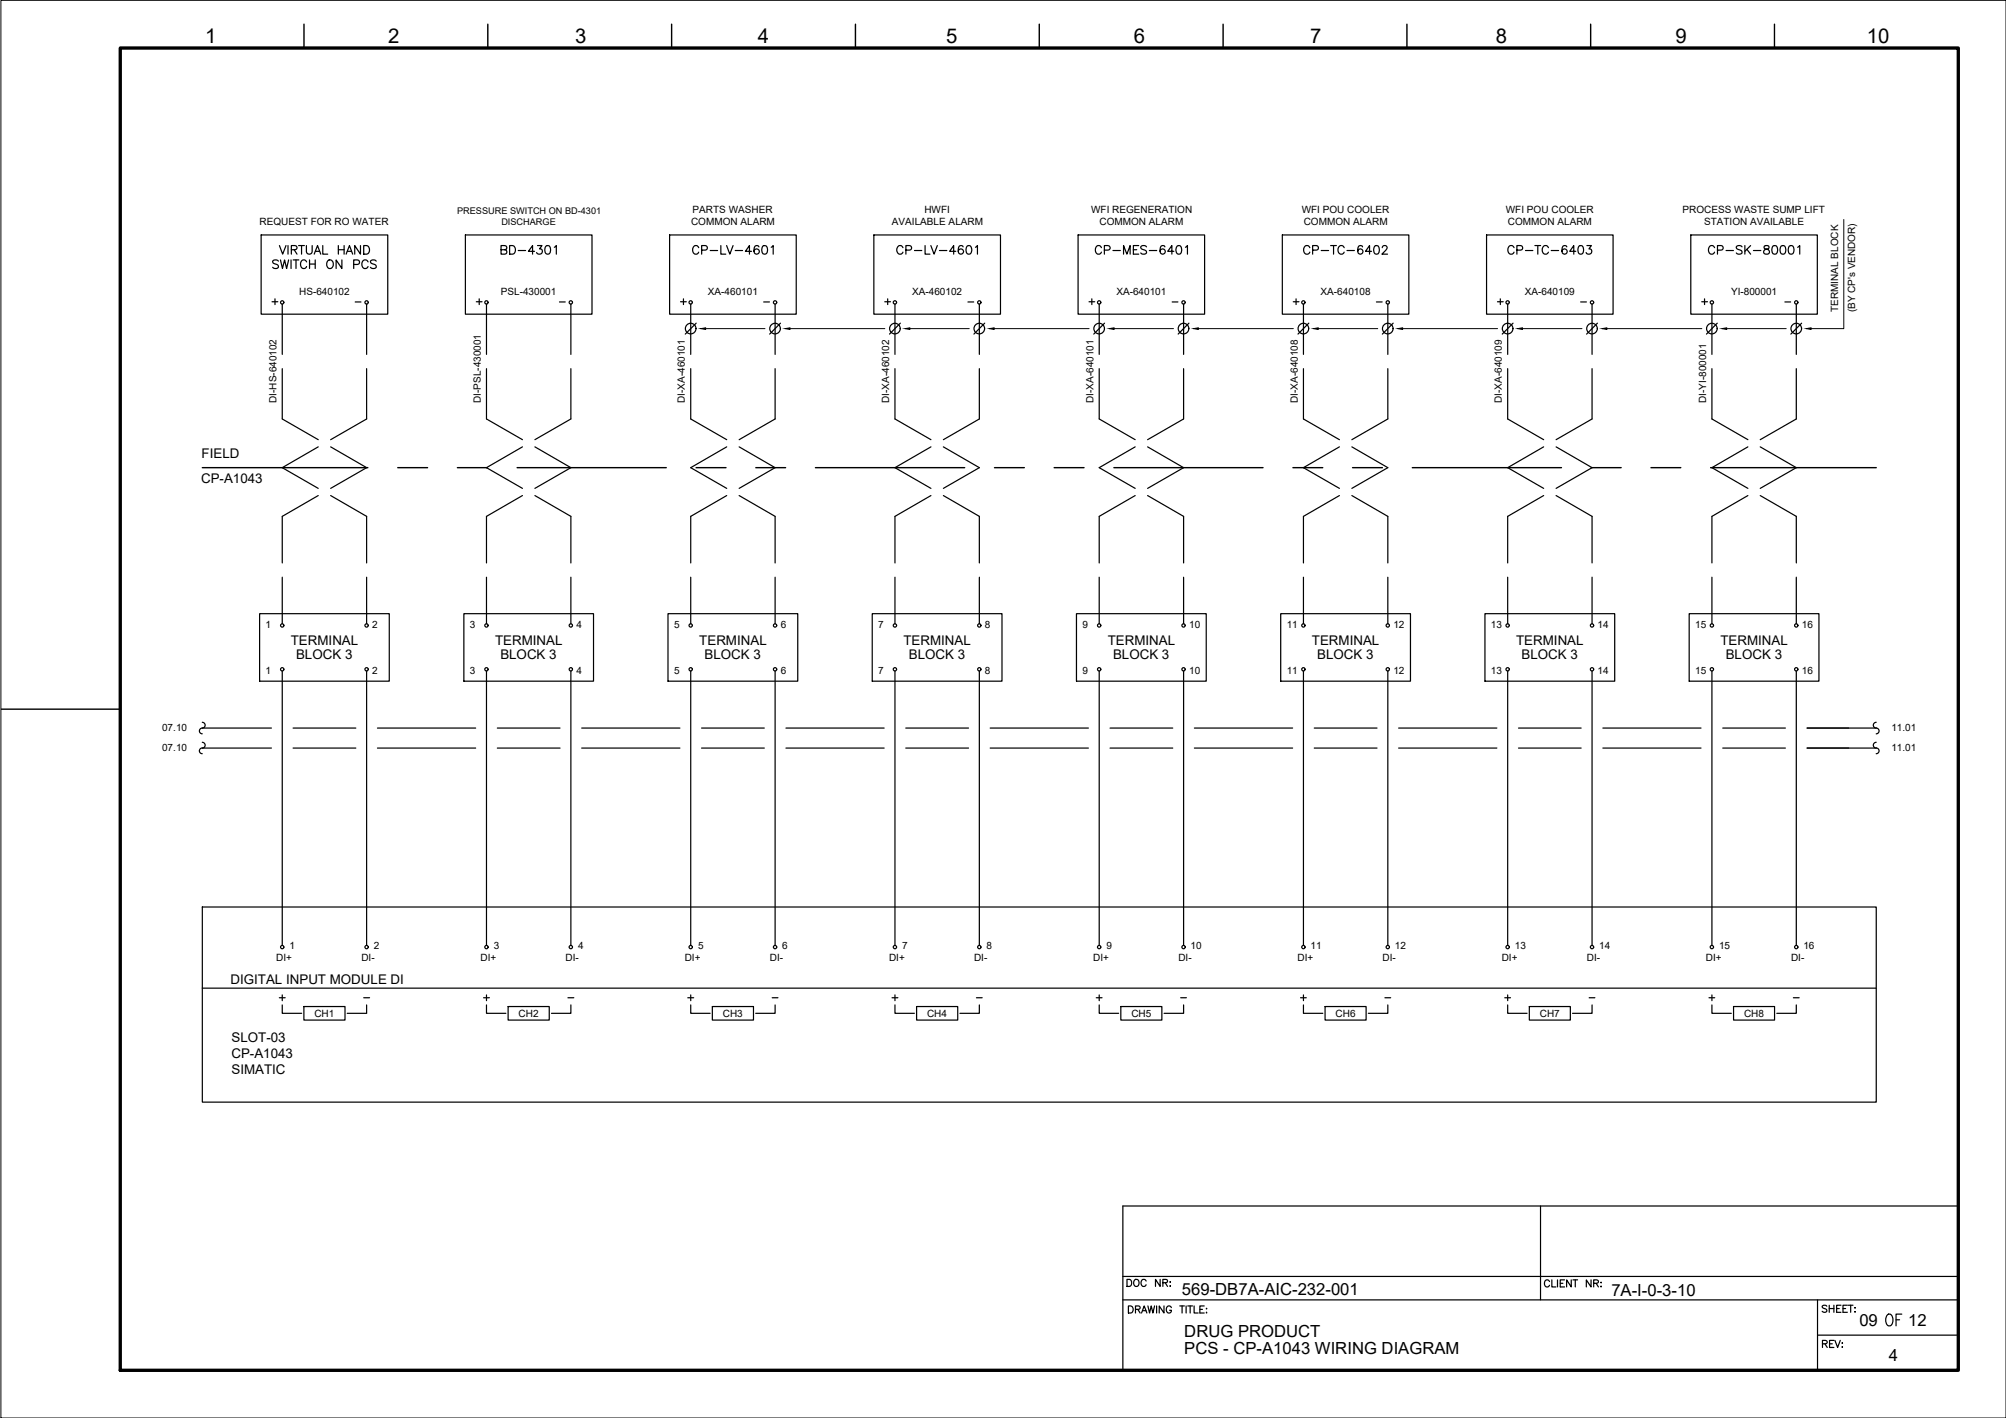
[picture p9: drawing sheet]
<svg xmlns="http://www.w3.org/2000/svg" width="420mm" height="297mm" viewBox="0 0 420 297" stroke-linecap="round" stroke-linejoin="round" font-family="sans-serif">
<!-- layer: G-TTLB-TTLB -->
<path d="M25.2 10.1h385v276.9h-385z" fill="none" stroke="#000" stroke-width=".7"/>
<!-- layer: G-TTLB-INDX -->
<path d="M63.7 5.1v5M102.2 5.1v5M140.7 5.1v5M179.2 5.1v5M217.7 5.1v5M256.2 5.1v5M294.7 5.1v5M333.2 5.1v5M371.7 5.1v5M.2 148.6h25" fill="none" stroke="#000" stroke-width=".3"/>
<!-- layer: LGSP IA4$0$LG_PLOT -->
<path d="M322.7 252.6v19.7M235.2 267.4h175M235.2 272.3h175M380.7 279.7h29.5M380.7 272.3v14.7M235.2 287h175" fill="none" stroke="#000" stroke-width=".25"/>
<!-- layer: LG_PLOT -->
<g fill="none" stroke="#000" stroke-width=".25">
<path d="M410.2 252.6h-175v34.4M236.1 268h.4a.8 .8 0 0 1 .5 .7 .8 .8 0 0 1-.5 .8h-.4zM236.3 273.6h.5a.78 .78 0 0 1 .6 .7 .78 .78 0 0 1-.6 .7h-.5zM237.7 268.1a.7 .7 0 0 1 .9 .6 .7 .7 0 0 1-.9 .7l-.3-.5 .1-.5zM237.8 274.3l.9-.1v-.5l-.9-.1v1.4M238.3 274.3l.5 .7M239.1 275l.5-1.4 .6 1.4M239.3 274.6h.7M240.1 268.4a.54 .54 0 0 0-.7-.4 .54 .54 0 0 0-.4 .6 .61 .61 0 0 0 .2 .8 .61 .61 0 0 0 .8-.1l.1-.2M240.4 273.6l.4 1.4 .3-1.4 .4 1.4 .3-1.4M242.3 273.6v1.4M243 268v1.5l-1-1.5v1.5"/>
<path d="M243.6 268.7l.8-.1 .1-.5-.9-.1v1.5M243.8 273.6v1.4l-1-1.4v1.4M244.1 268.7l.4 .8M245 268.6h.2zM245 269.4h.2zM245.3 273.9a.54 .54 0 0 0-.6-.3 .54 .54 0 0 0-.4 .5 .61 .61 0 0 0 .2 .8 .61 .61 0 0 0 .8-.1v-.3h-.3M247.1 273.6h1M247.6 273.6v1.4M248.4 273.6v1.4M248.8 273.6h1M249.3 273.6v1.4M250.1 273.6v1.4h.9"/>
<path d="M251.3 274.3h.6M252.2 273.6h-.9v1.4h.9M252.6 274.1h.2zM252.7 274.9v.1zM324.5 268.5a.54 .54 0 0 0-.6-.4 .54 .54 0 0 0-.4 .6 .6 .6 0 0 0 .2 .8 .6 .6 0 0 0 .8-.1v-.2M325 268.1v1.5h.9M326.2 268.1v1.5M326.8 268.8h.5M327.7 268.1h-.9v1.5h.9M329.1 268.1v1.5l-1-1.5v1.5M329.5 268.1h.9M329.9 268.1v1.5"/>
<path d="M333.2 268.1v1.5l-.9-1.5v1.5M333.8 268.8l.8-.1 .2-.2-.1-.2-.9-.2v1.5M334.3 268.8l.5 .8M335.3 268.6v.1zM335.3 269.4v.2zM382.6 273.6l-.3-.2-.6 .2v.3l.9 .4v.4a.63 .63 0 0 1-.9 0M383.1 273.4v1.5M383.1 274.1h1M384.1 273.4v1.5M384.7 274.1h.5M385.6 273.4h-.9v1.5h.9M386 274.1h.6"/>
<path d="M386.9 273.4h-.9v1.5h.9M387.1 273.4h1M387.6 273.4v1.5M388.5 274h.1zM388.5 274.8h.1zM381.7 281.5l.9-.1 .1-.3-.3-.3h-.7v1.5M382.2 281.5l.5 .8M383.2 281.5h.6M384.1 280.8h-.9v1.5h.9M384.3 280.8l.6 1.5 .5-1.5M385.8 281.4h.1zM385.9 282.1v.2z"/>
</g>
<!-- layer: I_DATA -->
<g fill="none" stroke="#000" stroke-width=".25">
<path d="M54.7 49.2h26.5v16.6h-26.5zM58.3 54.7a.69 .69 0 0 0-1.2 .2l.2 .2 .8 .4 .2 .5a.8 .8 0 0 1-1.2 0M58.5 51.4l.7 1.8 .7-1.8M58.7 54.4l.5 1.8 .4-1.8 .4 1.8 .5-1.8M60.3 51.4v1.8M61 54.4v1.8M61 52.3l1-.1 .2-.2-.1-.4-.3-.2h-.8v1.8M61.4 54.4h1.2M61.6 52.3l.6 .9M62 54.4v1.8M62.5 51.4h1.3M63.2 51.4v1.8"/>
<path d="M64.2 51.4v1.3a.61 .61 0 0 0 .6 .5 .61 .61 0 0 0 .6-.5v-1.3M64.2 54.9a.65 .65 0 0 0-.7-.5 .65 .65 0 0 0-.6 .7v.5a.65 .65 0 0 0 .6 .7 .65 .65 0 0 0 .7-.5M64.8 54.4v1.8M64.8 55.3h1.2M65.8 53.2l.7-1.8 .7 1.8M66 54.4v1.8M66.1 52.6h.8M67.6 51.4v1.8h1M68.6 54.7a.82 .82 0 0 1 1.2 .1 .82 .82 0 0 1-.2 1.2 .66 .66 0 0 1-.7 .2 .66 .66 0 0 1-.5-.6zM70.9 51.4v1.8M70.9 52.3h1.2M71.6 54.4v1.8l-1.2-1.8v1.8"/>
<path d="M72.1 51.4v1.8M72.5 53.2l.7-1.8 .7 1.8M72.7 52.6h.9M74.1 55.4l1-.1 .2-.2-.1-.5-.4-.2h-.7v1.8M75.5 51.4v1.8l-1.2-1.8v1.8M76.2 51.4h.6a.97 .97 0 0 1 .6 .9 .97 .97 0 0 1-.6 .9h-.6zM77.1 54.9a.67 .67 0 0 0-.8-.5 .67 .67 0 0 0-.5 .7v.5a.67 .67 0 0 0 .5 .7 .67 .67 0 0 0 .8-.5M78.8 54.7a.68 .68 0 0 0-1.2 .2l.2 .2 .8 .4 .2 .5a.8 .8 0 0 1-1.2 0M97.5 49.2h26.5v16.6h-26.5zM140.3 49.2h26.5v16.6h-26.5zM183 49.2h26.6v16.6h-26.6zM225.8 49.2h26.5v16.6h-26.5z"/>
<path d="M268.6 49.2h26.5v16.6h-26.5zM311.4 49.2h26.5v16.6h-26.5zM354.1 49.2h26.5v16.6h-26.5zM57 63.2h1.2M57.6 62.6v1.2M145.8 67.7l-2.3 2.3M163.5 67.7l-2.3 2.3M188.6 67.7l-2.3 2.3M206.2 67.7l-2.2 2.3M231.4 67.7l-2.3 2.3M249 67.7l-2.2 2.3M274.1 67.7l-2.2 2.3"/>
<path d="M291.8 67.7l-2.3 2.3M313.6 63.2h1.3M314.2 62.6v1.2M316.9 67.7l-2.3 2.3M334.6 67.7l-2.3 2.3M359.7 67.7l-2.3 2.3M377.4 67.7l-2.3 2.3M54.4 128.6h27.1v14.1h-27.1zM97.2 128.6h27.1v14.1h-27.1zM139.9 128.6h27.2v14.1h-27.2zM182.7 128.6h27.2v14.1h-27.2zM225.5 128.6h27.1v14.1h-27.1z"/>
<path d="M268.2 128.6h27.2v14.1h-27.2zM311 128.6h27.2v14.1h-27.2zM353.8 128.6h27.2v14.1h-27.2zM42.4 190h350.6v40.9h-350.6zM59.1 210.5v1.8h4.1M63.6 210.8h8.7v2.9h-8.7zM76.8 210.5v1.8h-4.1M101.3 209h1.2M101.9 210.5v1.8h4.1M101.9 208.4v1.2M106.4 210.8h8.6v2.9h-8.6zM119.6 210.5v1.8h-4.1"/>
<path d="M144.1 209h1.2M144.7 210.5v1.8h4M144.7 208.4v1.2M149.2 210.8h8.6v2.9h-8.6zM162.3 210.5v1.8h-4M187.5 210.5v1.8h4M192 210.8h8.6v2.9h-8.6zM205.1 210.5v1.8h-4M230.2 210.5v1.8h4.1M234.8 210.8h8.6v2.9h-8.6zM247.9 210.5v1.8h-4.1M272.4 209h1.2"/>
<path d="M273 210.5v1.8h4.1M273 208.4v1.2M277.5 210.8h8.6v2.9h-8.6zM290.7 210.5v1.8h-4.1M315.2 209h1.2M315.8 210.5v1.8h4M315.8 208.4v1.2M320.3 210.8h8.6v2.9h-8.6zM333.5 210.5v1.8h-4.1M358.6 210.5v1.8h4M363.1 210.8h8.6v2.9h-8.6zM376.2 210.5v1.8h-4"/>
<circle cx="59.1" cy="63.3" r=".35"/>
<circle cx="144.7" cy="68.8" r="1.11"/>
<circle cx="162.3" cy="68.8" r="1.11"/>
<circle cx="187.4" cy="68.8" r="1.11"/>
<circle cx="205.1" cy="68.8" r="1.11"/>
<circle cx="230.2" cy="68.8" r="1.11"/>
<circle cx="247.9" cy="68.8" r="1.11"/>
<circle cx="273" cy="68.8" r="1.11"/>
<circle cx="290.7" cy="68.8" r="1.11"/>
<circle cx="315.8" cy="68.8" r="1.11"/>
<circle cx="315.8" cy="63.3" r=".35"/>
<circle cx="333.4" cy="68.8" r="1.11"/>
<circle cx="358.6" cy="68.8" r="1.11"/>
<circle cx="376.2" cy="68.8" r="1.11"/>
<circle cx="59.1" cy="131" r=".35"/>
<circle cx="76.8" cy="131" r=".35"/>
<circle cx="101.9" cy="131" r=".35"/>
<circle cx="119.6" cy="131" r=".35"/>
<circle cx="144.7" cy="131" r=".35"/>
<circle cx="162.3" cy="131" r=".35"/>
<circle cx="187.4" cy="131" r=".35"/>
<circle cx="205.1" cy="131" r=".35"/>
<circle cx="230.2" cy="131" r=".35"/>
<circle cx="247.9" cy="131" r=".35"/>
<circle cx="273" cy="131" r=".35"/>
<circle cx="290.7" cy="131" r=".35"/>
<circle cx="315.8" cy="131" r=".35"/>
<circle cx="333.4" cy="131" r=".35"/>
<circle cx="358.6" cy="131" r=".35"/>
<circle cx="376.2" cy="131" r=".35"/>
<circle cx="59.1" cy="140.2" r=".35"/>
<circle cx="76.8" cy="140.2" r=".35"/>
<circle cx="101.9" cy="140.2" r=".35"/>
<circle cx="119.6" cy="140.2" r=".35"/>
<circle cx="144.7" cy="140.2" r=".35"/>
<circle cx="162.3" cy="140.2" r=".35"/>
<circle cx="187.4" cy="140.2" r=".35"/>
<circle cx="205.1" cy="140.2" r=".35"/>
<circle cx="230.2" cy="140.2" r=".35"/>
<circle cx="247.9" cy="140.2" r=".35"/>
<circle cx="273" cy="140.2" r=".35"/>
<circle cx="290.7" cy="140.2" r=".35"/>
<circle cx="315.8" cy="140.2" r=".35"/>
<circle cx="333.4" cy="140.2" r=".35"/>
<circle cx="358.6" cy="140.2" r=".35"/>
<circle cx="376.2" cy="140.2" r=".35"/>
<circle cx="59.1" cy="198.4" r=".35"/>
<circle cx="76.8" cy="198.4" r=".35"/>
<circle cx="101.9" cy="198.4" r=".35"/>
<circle cx="119.6" cy="198.4" r=".35"/>
<circle cx="144.7" cy="198.4" r=".35"/>
<circle cx="162.3" cy="198.4" r=".35"/>
<circle cx="187.4" cy="198.4" r=".35"/>
<circle cx="205.1" cy="198.4" r=".35"/>
<circle cx="230.2" cy="198.4" r=".35"/>
<circle cx="247.9" cy="198.4" r=".35"/>
<circle cx="273" cy="198.4" r=".35"/>
<circle cx="290.7" cy="198.4" r=".35"/>
<circle cx="315.8" cy="198.4" r=".35"/>
<circle cx="333.4" cy="198.4" r=".35"/>
<circle cx="358.6" cy="198.4" r=".35"/>
<circle cx="376.2" cy="198.4" r=".35"/>
</g>
<!-- layer: I_El_CTRL -->
<g fill="none" stroke="#000" stroke-width=".25">
<path d="M42.4 151.3a.64 .64 0 0 1 .6 .8 .64 .64 0 0 1-.9 .5 .6 .6 0 0 0-.3 .6 .6 .6 0 0 0 .6 .5M42.4 155.5a.6 .6 0 0 1 .6 .6 .6 .6 0 0 1-.6 .6M42.4 156.7a.6 .6 0 0 0-.6 .6 .6 .6 0 0 0 .6 .6M59.1 140.6v57.4M76.8 140.6v57.4M101.9 140.6v57.4M119.6 140.6v57.4M144.7 140.6v57.4M162.3 140.6v57.4M187.5 140.6v57.4M205.1 140.6v57.4M230.2 140.6v57.4"/>
<path d="M247.9 140.6v57.4M273 140.6v57.4M290.7 140.6v57.4M315.8 140.6v57.4M333.5 140.6v57.4M358.6 140.6v57.4M376.2 140.6v57.4M378.5 152.5h8.7M378.5 156.7h8.7M393 151.3a.64 .64 0 0 0-.6 .8 .64 .64 0 0 0 .8 .5 .6 .6 0 0 1 .4 .6 .6 .6 0 0 1-.6 .5M393 155.5a.6 .6 0 0 0-.6 .6 .6 .6 0 0 0 .6 .6M393 156.7a.6 .6 0 0 1 .6 .6 .6 .6 0 0 1-.6 .6"/>
</g>
<!-- layer: I_TABS -->
<g fill="none" stroke="#000" stroke-width=".25">
<path d="M59.1 63.7v10.5M59.1 77.2v10.6l7.6 4.3M76.8 63.7v10.5M76.8 77.2v10.6l-7.5 4.3M101.9 63.7v10.5M101.9 77.2v10.6l7.5 4.3M119.6 63.7v10.5M119.6 77.2v10.6l-7.6 4.3M144.7 63.7v10.5M144.7 77.2v10.6l7.5 4.3M162.3 63.7v10.5M162.3 77.2v10.6l-7.5 4.3"/>
<path d="M187.5 63.7v10.5M187.5 77.2v10.6l7.5 4.3M205.1 63.7v10.5M205.1 77.2v10.6l-7.5 4.3M230.2 63.7v10.5M230.2 77.2v10.6l7.6 4.3M247.9 63.7v10.5M247.9 77.2v10.6l-7.5 4.3M273 63.7v10.5M273 77.2v10.6l7.5 4.3M290.7 63.7v10.5M290.7 77.2v10.6l-7.6 4.3"/>
<path d="M315.8 63.7v10.5M315.8 77.2v10.6l7.5 4.3M333.5 63.7v10.5M333.5 77.2v10.6l-7.6 4.3M358.6 63.7v10.5M358.6 77.2v10.6l7.5 4.3M376.2 63.7v10.5M376.2 77.2v10.6l-7.5 4.3M66.7 93.6l-7.6 4.4 7.6 4.3M69.3 93.6l7.5 4.4-7.5 4.3M109.4 93.6l-7.5 4.4 7.5 4.3M112 93.6l7.6 4.4-7.6 4.3"/>
<path d="M152.2 93.6l-7.5 4.4 7.5 4.3M154.8 93.6l7.5 4.4-7.5 4.3M195 93.6l-7.5 4.4 7.5 4.3M197.6 93.6l7.5 4.4-7.5 4.3M237.8 93.6l-7.6 4.4 7.6 4.3M240.4 93.6l7.5 4.4-7.5 4.3M280.5 93.6l-7.5 4.4 7.5 4.3M283.1 93.6l7.6 4.4-7.6 4.3M323.3 93.6l-7.5 4.4 7.5 4.3M325.9 93.6l7.6 4.4-7.6 4.3M366.1 93.6l-7.5 4.4 7.5 4.3M368.7 93.6l7.5 4.4-7.5 4.3"/>
<path d="M66.7 103.8l-7.6 4.4v9.7M69.3 103.8l7.5 4.4v9.7M109.4 103.8l-7.5 4.4v9.7M112 103.8l7.6 4.4v9.7M152.2 103.8l-7.5 4.4v9.7M154.8 103.8l7.5 4.4v9.7M195 103.8l-7.5 4.4v9.7M197.6 103.8l7.5 4.4v9.7M237.8 103.8l-7.6 4.4v9.7M240.4 103.8l7.5 4.4v9.7M280.5 103.8l-7.5 4.4v9.7M283.1 103.8l7.6 4.4v9.7"/>
<path d="M323.3 103.8l-7.5 4.4v9.7M325.9 103.8l7.6 4.4v9.7M366.1 103.8l-7.5 4.4v9.7M368.7 103.8l7.5 4.4v9.7M59.1 120.9v9.8M76.8 120.9v9.8M101.9 120.9v9.8M119.6 120.9v9.8M144.7 120.9v9.8M162.3 120.9v9.8M187.5 120.9v9.8M205.1 120.9v9.8"/>
<path d="M230.2 120.9v9.8M247.9 120.9v9.8M273 120.9v9.8M290.7 120.9v9.8M315.8 120.9v9.8M333.5 120.9v9.8M358.6 120.9v9.8M376.2 120.9v9.8"/>
</g>
<!-- layer: I_EL_BLUE -->
<g fill="none" stroke="#000" stroke-width=".25">
<path d="M42.4 152.5h14.5M61.4 152.5h13.1M79.1 152.5h20.5M104.2 152.5h13.1M121.8 152.5h20.6M146.9 152.5h13.2M164.6 152.5h20.6M189.7 152.5h13.2M207.4 152.5h20.6M232.5 152.5h13.1M250.2 152.5h20.5M275.3 152.5h13.1"/>
<path d="M292.9 152.5h20.6M318.1 152.5h13.1M335.7 152.5h20.6M360.8 152.5h13.2M378.5 152.5h14.5"/>
</g>
<!-- layer: I_EL_WHITE -->
<g fill="none" stroke="#000" stroke-width=".25">
<path d="M42.4 156.7h14.5M61.4 156.7h13.1M79.1 156.7h20.5M104.2 156.7h13.1M121.8 156.7h20.6M146.9 156.7h13.2M164.6 156.7h20.6M189.7 156.7h13.2M207.4 156.7h20.6M232.5 156.7h13.1M250.2 156.7h20.5M275.3 156.7h13.1"/>
<path d="M292.9 156.7h20.6M318.1 156.7h13.1M335.7 156.7h20.6M360.8 156.7h13.2M378.5 156.7h14.5"/>
</g>
<!-- layer: EI-CTRL -->
<path d="M42.4 207h350.6" fill="none" stroke="#000" stroke-width=".25"/>
<!-- layer: I_LIMIT_LINE -->
<g fill="none" stroke="#000" stroke-width=".3">
<path d="M42.4 98h34.6M83.3 98h6.3M95.8 98h6.2M108.3 98h31.3M145.8 98h6.3M158.3 98h6.2M170.8 98h31.3M208.3 98h6.2M220.8 98h6.3M233.3 98h31.2M270.8 98h6.3M283.3 98h6.2"/>
<path d="M295.8 98h31.2M333.3 98h6.3M345.8 98h6.2M358.3 98h34.7"/>
</g>
<!-- layer: E-TEXT -->
<path d="M146.8 68.8l1-.1v.3zM164.4 68.8l1.1-.1v.3zM189.5 68.8l1.1-.1v.3zM207.2 68.8l1-.1v.3zM232.3 68.8l1-.1v.3zM250 68.8l1-.1v.3zM275.1 68.8l1-.1v.3zM292.8 68.8l1-.1v.3zM317.9 68.8l1-.1v.3zM335.6 68.8l1-.1v.3zM360.7 68.8l1-.1v.3zM378.3 68.8l1-.1v.3z" fill="#000" stroke="#000" stroke-width=".21"/>
<path d="M386.2 46v22.8h-6.9M147.8 68.8h12.4M165.5 68.8h19.8M190.6 68.8h12.4M208.2 68.8h19.9M233.3 68.8h12.5M251 68.8h19.9M276.1 68.8h12.5M293.8 68.8h19.9M318.9 68.8h12.4M336.6 68.8h19.8M361.7 68.8h12.4" fill="none" stroke="#000" stroke-width=".21"/>
<!-- layer: VP -->
<path d="M.2 .1h420v296.9h-420z" fill="none" stroke="#000" stroke-width=".21"/>
<text font-size="5.7" x="394.1" y="279">OF</text>
<g font-size="4.9">
<text x="104.1" y="54.3">BD-4301</text>
<text x="144.3" y="54.3">CP-LV-4601</text>
<text x="187" y="54.3">CP-LV-4601</text>
<text x="228.6" y="54.3">CP-MES-6401</text>
<text x="272" y="54.3">CP-TC-6402</text>
<text x="315" y="54.3">CP-TC-6403</text>
<text x="357" y="54.3">CP-SK-80001</text>
</g>
<g font-size="4.4">
<text x="57.5" y="211">+</text>
<text x="185.9" y="211">+</text>
<text x="228.6" y="211">+</text>
<text x="357" y="211">+</text>
</g>
<g font-size="4.3">
<text x="43" y="9">1</text>
<text x="81.3" y="9">2</text>
<text x="120.5" y="9">3</text>
<text x="158.7" y="9">4</text>
<text x="198.2" y="9">5</text>
<text x="237.5" y="9">6</text>
<text x="274.4" y="9">7</text>
<text x="313.3" y="9">8</text>
<text x="350.9" y="9">9</text>
<text x="391" y="9">10</text>
</g>
<g font-size="4">
<text x="98.8" y="64.9">+</text>
<text x="141.8" y="64.9">+</text>
<text x="184.5" y="64.9">+</text>
<text x="227.2" y="64.9">+</text>
<text x="269.9" y="64.9">+</text>
<text x="355.6" y="64.9">+</text>
</g>
<g font-size="3.5">
<text x="247.5" y="271.3">569-DB7A-AIC-232-001</text>
<text x="337.5" y="271.4">7A-I-0-3-10</text>
<text x="248.1" y="280.1">DRUG PRODUCT</text>
<text x="389.4" y="277.7">09</text>
<text x="399.6" y="277.7">12</text>
<text x="248.1" y="283.7">PCS - CP-A1043 WIRING DIAGRAM</text>
<text x="395.6" y="285">4</text>
</g>
<g font-size="2.8">
<text x="42.2" y="96">FIELD</text>
<text x="42.1" y="101.1">CP-A1043</text>
<text x="60.9" y="135.1">TERMINAL</text>
<text x="103.7" y="135.1">TERMINAL</text>
<text x="146.5" y="135.1">TERMINAL</text>
<text x="189.2" y="135.1">TERMINAL</text>
<text x="232" y="135.1">TERMINAL</text>
<text x="274.8" y="135.1">TERMINAL</text>
<text x="317.6" y="135.1">TERMINAL</text>
<text x="360.3" y="135.1">TERMINAL</text>
<text x="62" y="138.1">BLOCK 3</text>
<text x="104.8" y="138.1">BLOCK 3</text>
<text x="147.6" y="138.1">BLOCK 3</text>
<text x="190.4" y="138.1">BLOCK 3</text>
<text x="233.1" y="138.1">BLOCK 3</text>
<text x="275.9" y="138.1">BLOCK 3</text>
<text x="318.7" y="138.1">BLOCK 3</text>
<text x="361.5" y="138.1">BLOCK 3</text>
<text x="48.3" y="206.2">DIGITAL INPUT MODULE DI</text>
<text x="48.5" y="221.6">CP-A1043</text>
<text x="48.5" y="218.3">SLOT-03</text>
<text x="48.5" y="225">SIMATIC</text>
</g>
<g font-size="2.6">
<text x="73.4" y="64.6">-</text>
<text x="116.4" y="64.6">-</text>
<text x="159.1" y="64.6">-</text>
<text x="201.8" y="64.6">-</text>
<text x="244.5" y="64.6">-</text>
<text x="287.5" y="64.6">-</text>
<text x="330.2" y="64.6">-</text>
<text x="372.9" y="64.6">-</text>
<text x="75.1" y="210.3">-</text>
<text x="118.2" y="210.3">-</text>
<text x="160.9" y="210.3">-</text>
<text x="203.6" y="210.3">-</text>
<text x="246.2" y="210.3">-</text>
<text x="289.3" y="210.3">-</text>
<text x="332" y="210.3">-</text>
<text x="374.6" y="210.3">-</text>
</g>
<g font-size="2.1">
<text x="54.4" y="47.1">REQUEST FOR RO WATER</text>
<text x="144.7" y="47.2">COMMON ALARM</text>
<text x="145.1" y="44.7">PARTS WASHER</text>
<text x="186.8" y="47.2">AVAILABLE ALARM</text>
<text x="193.6" y="44.7">HWFI</text>
<text x="228.5" y="44.7">WFI REGENERATION</text>
<text x="230.3" y="47.2">COMMON ALARM</text>
<text x="272.6" y="44.7">WFI POU COOLER</text>
<text x="273.1" y="47.2">COMMON ALARM</text>
<text x="315.4" y="44.7">WFI POU COOLER</text>
<text x="315.8" y="47.2">COMMON ALARM</text>
<text x="352.4" y="44.7">PROCESS WASTE SUMP LIFT</text>
<text x="356.9" y="47.2">STATION AVAILABLE</text>
<text x="62.7" y="61.7">HS-640102</text>
<text x="104.9" y="61.7">PSL-430001</text>
<text x="148.3" y="61.7">XA-460101</text>
<text x="191.1" y="61.7">XA-460102</text>
<text x="233.8" y="61.7">XA-640101</text>
<text x="276.6" y="61.7">XA-640108</text>
<text x="319.4" y="61.7">XA-640109</text>
<text x="362.6" y="61.7">YI-800001</text>
<text x="385" y="65.4" transform="rotate(-90 385 65.4)">TERMINAL BLOCK</text>
<text x="388.6" y="65.5" transform="rotate(-90 388.6 65.5)">(BY CP's VENDOR)</text>
<text x="57.9" y="84.4" transform="rotate(-90 57.9 84.4)">DI-HS-640102</text>
<text x="100.7" y="84.4" transform="rotate(-90 100.7 84.4)">DI-PSL-430001</text>
<text x="143.5" y="84.4" transform="rotate(-90 143.5 84.4)">DI-XA-460101</text>
<text x="186.2" y="84.4" transform="rotate(-90 186.2 84.4)">DI-XA-460102</text>
<text x="229" y="84.4" transform="rotate(-90 229 84.4)">DI-XA-640101</text>
<text x="271.8" y="84.4" transform="rotate(-90 271.8 84.4)">DI-XA-640108</text>
<text x="314.6" y="84.4" transform="rotate(-90 314.6 84.4)">DI-XA-640109</text>
<text x="357.4" y="84.4" transform="rotate(-90 357.4 84.4)">DI-YI-800001</text>
<text x="55.6" y="131.6">1</text>
<text x="78" y="131.6">2</text>
<text x="98.4" y="131.6">3</text>
<text x="120.7" y="131.6">4</text>
<text x="141.2" y="131.6">5</text>
<text x="163.5" y="131.6">6</text>
<text x="184" y="131.6">7</text>
<text x="206.3" y="131.6">8</text>
<text x="226.7" y="131.6">9</text>
<text x="249.1" y="131.6">10</text>
<text x="269.5" y="131.6">11</text>
<text x="291.8" y="131.6">12</text>
<text x="312.3" y="131.6">13</text>
<text x="334.6" y="131.6">14</text>
<text x="355" y="131.6">15</text>
<text x="377.4" y="131.6">16</text>
<text x="55.6" y="141.2">1</text>
<text x="78" y="141.2">2</text>
<text x="98.4" y="141.2">3</text>
<text x="120.7" y="141.2">4</text>
<text x="141.2" y="141.2">5</text>
<text x="163.5" y="141.2">6</text>
<text x="184" y="141.2">7</text>
<text x="206.3" y="141.2">8</text>
<text x="226.7" y="141.2">9</text>
<text x="249.1" y="141.2">10</text>
<text x="269.5" y="141.2">11</text>
<text x="291.8" y="141.2">12</text>
<text x="312.3" y="141.2">13</text>
<text x="334.6" y="141.2">14</text>
<text x="355" y="141.2">15</text>
<text x="377.4" y="141.2">16</text>
<text x="34" y="153.1">07.10</text>
<text x="396.2" y="153.1">11.01</text>
<text x="34" y="157.3">07.10</text>
<text x="396.2" y="157.3">11.01</text>
<text x="57.9" y="201.4">DI+</text>
<text x="60.6" y="198.8">1</text>
<text x="75.7" y="201.4">DI-</text>
<text x="78.3" y="198.8">2</text>
<text x="100.6" y="201.4">DI+</text>
<text x="103.4" y="198.8">3</text>
<text x="118.5" y="201.4">DI-</text>
<text x="121.1" y="198.8">4</text>
<text x="143.4" y="201.4">DI+</text>
<text x="146.2" y="198.8">5</text>
<text x="161.2" y="201.4">DI-</text>
<text x="163.8" y="198.8">6</text>
<text x="186.2" y="201.4">DI+</text>
<text x="189" y="198.8">7</text>
<text x="204" y="201.4">DI-</text>
<text x="206.6" y="198.8">8</text>
<text x="229" y="201.4">DI+</text>
<text x="231.8" y="198.8">9</text>
<text x="246.8" y="201.4">DI-</text>
<text x="249.4" y="198.8">10</text>
<text x="271.8" y="201.4">DI+</text>
<text x="274.5" y="198.8">11</text>
<text x="289.6" y="201.4">DI-</text>
<text x="292.2" y="198.8">12</text>
<text x="314.5" y="201.4">DI+</text>
<text x="317.3" y="198.8">13</text>
<text x="332.4" y="201.4">DI-</text>
<text x="334.9" y="198.8">14</text>
<text x="357.3" y="201.4">DI+</text>
<text x="360.1" y="198.8">15</text>
<text x="375.1" y="201.4">DI-</text>
<text x="377.7" y="198.8">16</text>
<text x="65.8" y="213">CH1</text>
<text x="108.6" y="213">CH2</text>
<text x="151.4" y="213">CH3</text>
<text x="194.2" y="213">CH4</text>
<text x="237" y="213">CH5</text>
<text x="279.7" y="213">CH6</text>
<text x="322.5" y="213">CH7</text>
<text x="365.3" y="213">CH8</text>
</g>
<g font-size="1.9">
<text x="95.7" y="44.8">PRESSURE SWITCH ON BD-4301</text>
<text x="105" y="47.2">DISCHARGE</text>
</g>
</svg>
